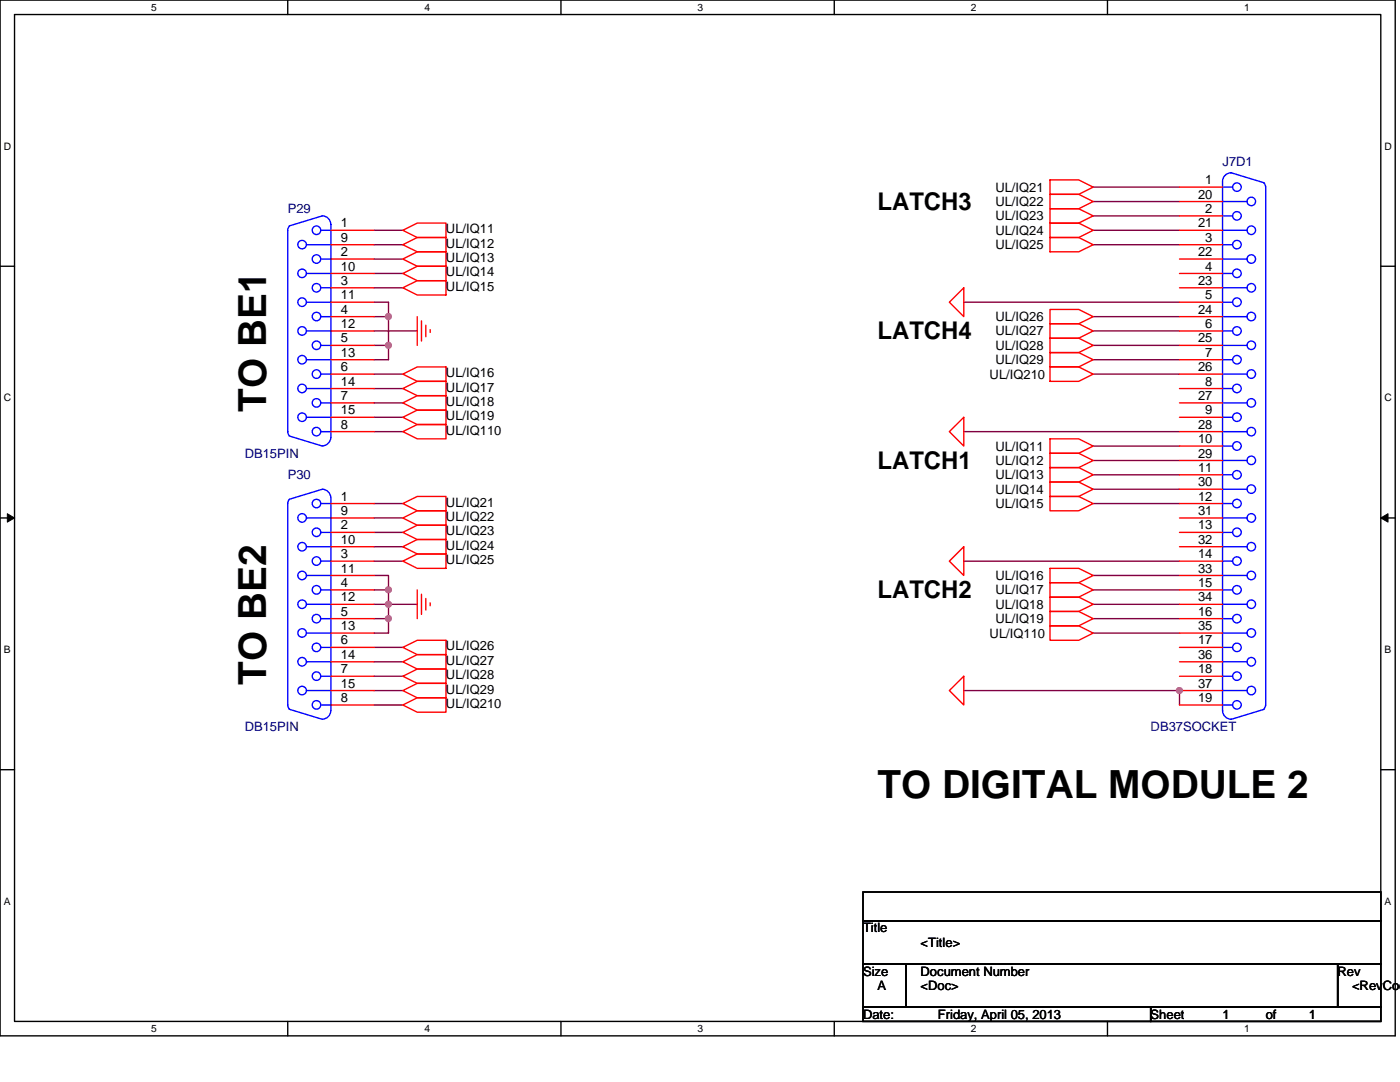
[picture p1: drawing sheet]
<svg xmlns="http://www.w3.org/2000/svg" width="279mm" height="216mm" viewBox="0 0 279 216" stroke-linecap="round" stroke-linejoin="round" font-family="sans-serif">
<path d="M0 0h278.4v206.7h-278.4zM2.9 2.9h272.7v200.9h-272.7z" fill="none" stroke="#000" stroke-width=".28"/>
<g fill="#fff">
<path d="M30.2 .3h1.1v2.3h-1.1z"/>
<path d="M30.2 204.1h1.1v2.3h-1.1z"/>
</g>
<path d="M57.4 0v2.9M57.4 203.8v2.9" fill="none" stroke="#000" stroke-width=".28"/>
<g fill="#fff">
<path d="M84.7 .3h1.1v2.3h-1.1z"/>
<path d="M84.7 204.1h1.1v2.3h-1.1z"/>
</g>
<path d="M112 0v2.9M112 203.8v2.9" fill="none" stroke="#000" stroke-width=".28"/>
<g fill="#fff">
<path d="M139.2 .3h1.2v2.3h-1.2z"/>
<path d="M139.2 204.1h1.2v2.3h-1.2z"/>
</g>
<path d="M166.5 0v2.9M166.5 203.8v2.9" fill="none" stroke="#000" stroke-width=".28"/>
<g fill="#fff">
<path d="M193.8 .3h1.1v2.3h-1.1z"/>
<path d="M193.8 204.1h1.1v2.3h-1.1z"/>
</g>
<path d="M221 0v2.9M221 203.8v2.9" fill="none" stroke="#000" stroke-width=".28"/>
<g fill="#fff">
<path d="M248.3 .3h1.1v2.3h-1.1z"/>
<path d="M248.3 204.1h1.1v2.3h-1.1z"/>
<path d="M.7 28h1.5v2.3h-1.5z"/>
<path d="M276.3 28h1.5v2.3h-1.5z"/>
<path d="M.7 78.2h1.5v2.3h-1.5z"/>
<path d="M276.3 78.2h1.5v2.3h-1.5z"/>
</g>
<path d="M0 53.1h2.9M275.6 53.1h2.8" fill="none" stroke="#000" stroke-width=".28"/>
<g fill="#fff">
<path d="M.7 128.5h1.4v2.2h-1.4z"/>
<path d="M276.3 128.5h1.4v2.2h-1.4z"/>
</g>
<path d="M0 103.4h2.9M275.6 103.4h2.8" fill="none" stroke="#000" stroke-width=".28"/>
<path d="M1.5 102.5l1.4 .9-1.4 .8zM275.6 103.4l1.4-.9v1.7z" fill="#000" stroke="#000" stroke-width=".2"/>
<g fill="#fff">
<path d="M.7 178.7h1.4v2.3h-1.4z"/>
<path d="M276.3 178.7h1.4v2.3h-1.4z"/>
</g>
<path d="M0 153.6h2.9M275.6 153.6h2.8M172.2 178h103.4v5.7h-103.4zM172.2 183.7h103.4v8.6h-103.4zM172.2 192.3h8.6v8.6h-8.6zM180.8 192.3h86.2v8.6h-86.2zM267 192.3h8.6v8.6h-8.6zM172.2 200.9h57.4v2.9h-57.4zM229.6 200.9h46v2.9h-46z" fill="none" stroke="#000" stroke-width=".28"/>
<g fill="none" stroke="#800040" stroke-width=".28">
<path d="M218.2 37.3h17.2M74.7 46h5.7M74.7 48.8h5.7M74.7 51.7h5.7M74.7 54.6h5.7M74.7 57.4h5.7M218.2 40.2h17.2M218.2 43.1h17.2M218.2 46h17.2M218.2 48.8h17.2M74.7 66h8.6M74.7 68.9h2.8v2.9h-2.8"/>
<path d="M74.7 60.3h2.8v2.9M74.7 63.2h2.8M74.7 74.7h5.7M74.7 77.5h5.7M77.5 63.2v5.7M192.3 60.3h43.1M218.2 63.2h17.2M218.2 66h17.2M218.2 68.9h17.2M218.2 71.8h17.2M218.2 74.7h17.2M74.7 80.4h5.7"/>
<path d="M74.7 83.3h5.7M74.7 86.1h5.7M192.3 86.1h43.1M218.2 89h17.2M218.2 91.9h17.2M218.2 94.7h17.2M218.2 97.6h17.2M74.7 117.7h2.8M74.7 114.8h2.8v2.9M74.7 100.5h5.7M74.7 103.4h5.7M74.7 106.2h5.7"/>
<path d="M74.7 109.1h5.7M74.7 112h5.7M77.5 117.7v2.9h5.8M192.3 112h43.1M218.2 100.5h17.2M218.2 114.8h17.2M218.2 117.7h17.2M74.7 123.4h2.8v2.9h-2.8M74.7 120.6h2.8v2.8M74.7 129.2h5.7M74.7 132.1h5.7M74.7 134.9h5.7"/>
<path d="M74.7 137.8h5.7M192.3 137.8h43.1v2.9M218.2 120.6h17.2M218.2 123.4h17.2M218.2 126.3h17.2M74.7 140.7h5.7"/>
</g>
<g fill="#f0f" stroke="#f0f" stroke-width=".28">
<circle cx="235.4" cy="137.8" r=".57"/>
<circle cx="77.5" cy="123.4" r=".57"/>
<circle cx="77.5" cy="120.6" r=".57"/>
<circle cx="77.5" cy="117.7" r=".57"/>
<circle cx="77.5" cy="63.2" r=".57"/>
<circle cx="77.5" cy="68.9" r=".57"/>
</g>
<g fill="none" stroke="#f00" stroke-width=".28">
<path d="M209.5 35.9h5.8l2.9 1.4-2.9 1.5h-5.8zM209.5 38.8h5.8l2.9 1.4-2.9 1.5h-5.8zM235.4 37.3h8.6M66 57.4h8.7M66 54.6h8.7M66 51.7h8.7M66 48.8h8.7M66 46h8.7M80.4 46l2.9-1.5h5.7v2.9h-5.7zM80.4 48.8l2.9-1.4h5.7v2.8h-5.7zM80.4 51.7l2.9-1.5h5.7v2.9h-5.7zM80.4 54.6l2.9-1.5h5.7v2.9h-5.7z"/>
<path d="M80.4 57.4l2.9-1.4h5.7v2.9h-5.7zM192.3 57.4v5.8l-2.8-2.9zM209.5 41.7h5.8l2.9 1.4-2.9 1.4h-5.8zM209.5 47.4h5.8l2.9 1.4-2.9 1.4h-5.8zM209.5 44.5h5.8l2.9 1.5-2.9 1.4h-5.8zM235.4 57.4h8.6M235.4 54.6h8.6M235.4 51.7h8.6M235.4 48.8h8.6M235.4 46h8.6M235.4 43.1h8.6M235.4 40.2h8.6"/>
<path d="M66 77.5h8.7M66 74.7h8.7M66 71.8h8.7M66 68.9h8.7M66 66h8.7M66 63.2h8.7M66 60.3h8.7M80.4 74.7l2.9-1.5h5.7v2.9h-5.7zM80.4 77.5l2.9-1.4h5.7v2.9h-5.7zM83.3 63.2v5.7M84.1 64v4.1M85 64.9v2.3"/>
<path d="M85.9 65.8v.5M209.5 73.2h5.8l2.9 1.5-2.9 1.4h-5.8zM209.5 70.4h5.8l2.9 1.4-2.9 1.4h-5.8zM209.5 64.6h5.8l2.9 1.4-2.9 1.5h-5.8zM209.5 61.7h5.8l2.9 1.5-2.9 1.4h-5.8zM209.5 67.5h5.8l2.9 1.4-2.9 1.5h-5.8zM235.4 77.5h8.6M235.4 74.7h8.6M235.4 71.8h8.6M235.4 68.9h8.6M235.4 66h8.6M235.4 63.2h8.6"/>
<path d="M235.4 60.3h8.6M66 86.1h8.7M66 83.3h8.7M66 80.4h8.7M80.4 80.4l2.9-1.4h5.7v2.8h-5.7zM80.4 83.3l2.9-1.5h5.7v2.9h-5.7zM80.4 86.1l2.9-1.4h5.7v2.9h-5.7zM189.5 86.1l2.8-2.8v5.7zM209.5 99.1h5.8l2.9 1.4-2.9 1.4h-5.8zM209.5 96.2h5.8l2.9 1.4-2.9 1.5h-5.8zM209.5 87.6h5.8l2.9 1.4-2.9 1.4h-5.8zM209.5 93.3h5.8l2.9 1.4-2.9 1.5h-5.8z"/>
<path d="M209.5 90.4h5.8l2.9 1.5-2.9 1.4h-5.8zM235.4 97.6h8.6M235.4 94.7h8.6M235.4 91.9h8.6M235.4 89h8.6M235.4 86.1h8.6M235.4 83.3h8.6M235.4 80.4h8.6M66 117.7h8.7M66 114.8h8.7M66 112h8.7M66 109.1h8.7"/>
<path d="M66 106.2h8.7M66 103.4h8.7M66 100.5h8.7M80.4 100.5l2.9-1.4h5.7v2.8h-5.7zM80.4 103.4l2.9-1.5h5.7v2.9h-5.7zM80.4 106.2l2.9-1.4h5.7v2.9h-5.7zM80.4 109.1l2.9-1.4h5.7v2.8h-5.7zM80.4 112l2.9-1.5h5.7v2.9h-5.7zM83.3 117.7v5.7M84.1 118.6v4M85 119.4v2.3M192.3 109.1v5.7l-2.8-2.8z"/>
<path d="M209.5 119.1h5.8l2.9 1.5-2.9 1.4h-5.8zM209.5 113.4h5.8l2.9 1.4-2.9 1.5h-5.8zM209.5 116.3h5.8l2.9 1.4-2.9 1.4h-5.8zM235.4 117.7h8.6M235.4 114.8h8.6M235.4 112h8.6M235.4 109.1h8.6M235.4 106.2h8.6M235.4 103.4h8.6M235.4 100.5h8.6M66 137.8h8.7M66 134.9h8.7"/>
<path d="M66 132.1h8.7M66 129.2h8.7M66 126.3h8.7M66 123.4h8.7M66 120.6h8.7M80.4 129.2l2.9-1.4h5.7v2.8h-5.7zM80.4 132.1l2.9-1.5h5.7v2.9h-5.7zM80.4 134.9l2.9-1.4h5.7v2.9h-5.7zM80.4 137.8l2.9-1.4h5.7v2.8h-5.7zM85.9 120.3v.6M189.5 137.8l2.8-2.9v5.8zM209.5 122h5.8l2.9 1.4-2.9 1.5h-5.8z"/>
<path d="M209.5 124.9h5.8l2.9 1.4-2.9 1.5h-5.8zM235.4 137.8h8.6M235.4 134.9h8.6M235.4 132.1h8.6M235.4 129.2h8.6M235.4 126.3h8.6M235.4 123.4h8.6M235.4 120.6h8.6M66 140.7h8.7M80.4 140.7l2.9-1.5h5.7v2.9h-5.7zM235.4 140.7h8.6"/>
</g>
<g fill="none" stroke="#00f" stroke-width=".28">
<path d="M244 37.3h2M252.2 36.5l.4 .8M252.3 36.5l-6.6-2a1.7 1.7 0 0 0-1.7 1.7v105.6a1.72 1.72 0 0 0 1.7 1.7M252.6 37.3v103.4M57.8 45.1l-.4 .9v40.1l.3 .8M61.2 54.6h4.8M61.2 48.8h4.8M64 57.4h2M64 51.7h2M64 46h2M66 44.8a1.71 1.71 0 0 0-1.7-1.7l-6.6 2M66 44.8v42.5"/>
<path d="M244 57.4h4.9M244 51.7h4.9M244 46h4.9M244 40.2h4.9M244 54.6h2M244 48.8h2M244 43.1h2M61.2 77.5h4.8M61.2 71.8h4.8M61.2 66h4.8M61.2 60.3h4.8M64 74.7h2"/>
<path d="M64 68.9h2M64 63.2h2M244 74.7h4.9M244 68.9h4.9M244 63.2h4.9M244 77.5h2M244 71.8h2M244 66h2M244 60.3h2M57.7 87l6.6 2a1.81 1.81 0 0 0 1.7-1.7M61.2 83.3h4.8M64 86.1h2"/>
<path d="M64 80.4h2M66 99.3a1.73 1.73 0 0 0-1.7-1.7l-6.6 2-.3 .9M66 99.3v42.5M244 97.6h4.9M244 91.9h4.9M244 86.1h4.9M244 80.4h4.9M244 94.7h2M244 89h2M244 83.3h2M57.4 100.5v40.2M61.2 114.8h4.8"/>
<path d="M61.2 109.1h4.8M61.2 103.4h4.8M64 117.7h2M64 112h2M64 106.2h2M64 100.5h2M244 114.8h4.9M244 109.1h4.9M244 103.4h4.9M244 117.7h2M244 112h2M244 106.2h2"/>
<path d="M244 100.5h2M61.2 137.8h4.8M61.2 132.1h4.8M61.2 126.3h4.8M61.2 120.6h4.8M64 134.9h2M64 129.2h2M64 123.4h2M244 137.8h4.9M244 132.1h4.9M244 126.3h4.9M244 120.6h4.9"/>
<path d="M244 134.9h2M244 129.2h2M244 123.4h2M57.4 140.7l.3 .8M57.7 141.5l6.6 2M64 140.7h2M66 141.8a1.73 1.73 0 0 1-1.7 1.7M244 140.7h2M252.3 141.5l-6.6 2M252.6 140.7l-.4 .7"/>
<circle cx="246.9" cy="37.3" r=".85"/>
<circle cx="60.3" cy="54.5" r=".85"/>
<circle cx="60.3" cy="48.8" r=".85"/>
<circle cx="63.2" cy="45.9" r=".85"/>
<circle cx="63.2" cy="57.4" r=".85"/>
<circle cx="63.2" cy="51.7" r=".85"/>
<circle cx="246.9" cy="48.8" r=".85"/>
<circle cx="246.9" cy="43.1" r=".85"/>
<circle cx="246.9" cy="54.5" r=".85"/>
<circle cx="249.7" cy="45.9" r=".85"/>
<circle cx="249.7" cy="57.4" r=".85"/>
<circle cx="249.7" cy="51.7" r=".85"/>
<circle cx="249.7" cy="40.2" r=".85"/>
<circle cx="60.3" cy="60.3" r=".86"/>
<circle cx="60.3" cy="77.5" r=".85"/>
<circle cx="60.3" cy="71.8" r=".85"/>
<circle cx="60.3" cy="66" r=".85"/>
<circle cx="63.2" cy="74.6" r=".85"/>
<circle cx="63.2" cy="68.9" r=".85"/>
<circle cx="63.2" cy="63.2" r=".85"/>
<circle cx="246.9" cy="60.3" r=".86"/>
<circle cx="246.9" cy="66" r=".85"/>
<circle cx="246.9" cy="77.5" r=".85"/>
<circle cx="246.9" cy="71.8" r=".85"/>
<circle cx="249.7" cy="74.6" r=".85"/>
<circle cx="249.7" cy="68.9" r=".85"/>
<circle cx="249.7" cy="63.2" r=".85"/>
<circle cx="60.3" cy="83.2" r=".85"/>
<circle cx="63.2" cy="86.1" r=".85"/>
<circle cx="63.2" cy="80.4" r=".85"/>
<circle cx="246.9" cy="89" r=".86"/>
<circle cx="246.9" cy="94.7" r=".85"/>
<circle cx="246.9" cy="83.2" r=".85"/>
<circle cx="249.7" cy="91.9" r=".85"/>
<circle cx="249.7" cy="86.1" r=".85"/>
<circle cx="249.7" cy="80.4" r=".85"/>
<circle cx="249.7" cy="97.6" r=".85"/>
<circle cx="60.3" cy="103.3" r=".86"/>
<circle cx="60.3" cy="114.8" r=".85"/>
<circle cx="60.3" cy="109.1" r=".85"/>
<circle cx="63.2" cy="117.7" r=".85"/>
<circle cx="63.2" cy="111.9" r=".85"/>
<circle cx="63.2" cy="100.5" r=".85"/>
<circle cx="63.2" cy="106.2" r=".85"/>
<circle cx="246.9" cy="117.7" r=".86"/>
<circle cx="246.9" cy="100.5" r=".85"/>
<circle cx="246.9" cy="106.2" r=".85"/>
<circle cx="246.9" cy="112" r=".85"/>
<circle cx="249.7" cy="103.3" r=".85"/>
<circle cx="249.7" cy="114.8" r=".85"/>
<circle cx="249.7" cy="109.1" r=".85"/>
<circle cx="60.3" cy="132" r=".86"/>
<circle cx="60.3" cy="120.6" r=".85"/>
<circle cx="60.3" cy="126.3" r=".85"/>
<circle cx="60.3" cy="137.8" r=".85"/>
<circle cx="63.2" cy="134.9" r=".85"/>
<circle cx="63.2" cy="129.2" r=".85"/>
<circle cx="63.2" cy="123.4" r=".85"/>
<circle cx="246.9" cy="129.2" r=".85"/>
<circle cx="246.9" cy="134.9" r=".85"/>
<circle cx="246.9" cy="123.4" r=".85"/>
<circle cx="249.7" cy="132" r=".85"/>
<circle cx="249.7" cy="126.3" r=".85"/>
<circle cx="249.7" cy="120.6" r=".85"/>
<circle cx="249.7" cy="137.8" r=".85"/>
<circle cx="63.2" cy="140.7" r=".85"/>
<circle cx="246.9" cy="140.7" r=".85"/>
</g>
<g font-size="7.7">
<text x="53.1" y="82.1" transform="rotate(-90 53.1 82.1)">TO BE1</text>
<text x="53.1" y="136.7" transform="rotate(-90 53.1 136.7)">TO BE2</text>
<text x="175.1" y="159.2">TO DIGITAL MODULE 2</text>
</g>
<g font-size="4.9">
<text x="175.1" y="41.9">LATCH3</text>
<text x="175.1" y="67.7">LATCH4</text>
<text x="175.1" y="93.5">LATCH1</text>
<text x="175.1" y="119.4">LATCH2</text>
</g>
<g font-size="2.6" fill="#000080">
<text x="244" y="33.1">J7D1</text>
<text x="57.4" y="42.5">P29</text>
<text x="48.8" y="91.3">DB15PIN</text>
<text x="57.4" y="95.6">P30</text>
<text x="48.8" y="145.9">DB15PIN</text>
<text x="229.6" y="145.9">DB37SOCKET</text>
</g>
<g font-size="2.6">
<text x="198.6" y="38.2">UL/IQ21</text>
<text x="198.6" y="41.1">UL/IQ22</text>
<text x="239.1" y="39.6">20</text>
<text x="240.5" y="36.7">1</text>
<text x="68.1" y="45.4">1</text>
<text x="89" y="46.6">UL/IQ11</text>
<text x="198.6" y="44">UL/IQ23</text>
<text x="198.6" y="46.8">UL/IQ24</text>
<text x="239.1" y="45.4">21</text>
<text x="240.5" y="42.5">2</text>
<text x="68.1" y="54">10</text>
<text x="68.1" y="51.1">2</text>
<text x="68.1" y="48.2">9</text>
<text x="89" y="49.4">UL/IQ12</text>
<text x="89" y="52.3">UL/IQ13</text>
<text x="198.6" y="49.7">UL/IQ25</text>
<text x="239.1" y="51.1">22</text>
<text x="240.5" y="54">4</text>
<text x="240.5" y="48.2">3</text>
<text x="68.1" y="59.7">11</text>
<text x="68.1" y="56.8">3</text>
<text x="89" y="55.2">UL/IQ14</text>
<text x="89" y="58">UL/IQ15</text>
<text x="239.1" y="56.8">23</text>
<text x="240.5" y="59.7">5</text>
<text x="68.1" y="65.4">12</text>
<text x="68.1" y="62.6">4</text>
<text x="198.6" y="64.1">UL/IQ26</text>
<text x="239.1" y="62.6">24</text>
<text x="240.5" y="65.4">6</text>
<text x="68.1" y="71.2">13</text>
<text x="68.1" y="68.3">5</text>
<text x="198.6" y="66.9">UL/IQ27</text>
<text x="198.6" y="69.8">UL/IQ28</text>
<text x="239.1" y="68.3">25</text>
<text x="240.5" y="71.2">7</text>
<text x="68.1" y="76.9">14</text>
<text x="68.1" y="74.1">6</text>
<text x="89" y="75.3">UL/IQ16</text>
<text x="197.5" y="75.5">UL/IQ210</text>
<text x="198.6" y="72.7">UL/IQ29</text>
<text x="239.1" y="74.1">26</text>
<text x="240.5" y="76.9">8</text>
<text x="68.1" y="82.7">15</text>
<text x="68.1" y="79.8">7</text>
<text x="89" y="78.1">UL/IQ17</text>
<text x="89" y="81">UL/IQ18</text>
<text x="89" y="83.9">UL/IQ19</text>
<text x="239.1" y="79.8">27</text>
<text x="240.5" y="82.7">9</text>
<text x="68.1" y="85.5">8</text>
<text x="89" y="86.7">UL/IQ110</text>
<text x="198.6" y="89.9">UL/IQ11</text>
<text x="239.1" y="88.4">10</text>
<text x="239.1" y="85.5">28</text>
<text x="198.6" y="95.6">UL/IQ13</text>
<text x="198.6" y="92.8">UL/IQ12</text>
<text x="239.1" y="94.1">11</text>
<text x="239.1" y="91.3">29</text>
<text x="68.1" y="99.9">1</text>
<text x="89" y="101.1">UL/IQ21</text>
<text x="198.6" y="101.4">UL/IQ15</text>
<text x="198.6" y="98.5">UL/IQ14</text>
<text x="239.1" y="99.9">12</text>
<text x="239.1" y="97">30</text>
<text x="68.1" y="105.6">2</text>
<text x="68.1" y="102.8">9</text>
<text x="89" y="104">UL/IQ22</text>
<text x="89" y="106.8">UL/IQ23</text>
<text x="239.1" y="105.6">13</text>
<text x="239.1" y="102.8">31</text>
<text x="68.1" y="111.4">3</text>
<text x="68.1" y="108.5">10</text>
<text x="89" y="109.7">UL/IQ24</text>
<text x="89" y="112.6">UL/IQ25</text>
<text x="239.1" y="111.4">14</text>
<text x="239.1" y="108.5">32</text>
<text x="68.1" y="120">12</text>
<text x="68.1" y="117.1">4</text>
<text x="68.1" y="114.2">11</text>
<text x="198.6" y="115.7">UL/IQ16</text>
<text x="198.6" y="118.6">UL/IQ17</text>
<text x="239.1" y="120">34</text>
<text x="239.1" y="117.1">15</text>
<text x="239.1" y="114.2">33</text>
<text x="68.1" y="125.7">13</text>
<text x="68.1" y="122.9">5</text>
<text x="198.6" y="121.5">UL/IQ18</text>
<text x="198.6" y="124.3">UL/IQ19</text>
<text x="239.1" y="125.7">35</text>
<text x="239.1" y="122.9">16</text>
<text x="68.1" y="131.5">14</text>
<text x="68.1" y="128.6">6</text>
<text x="89" y="129.8">UL/IQ26</text>
<text x="197.5" y="127.2">UL/IQ110</text>
<text x="239.1" y="131.5">36</text>
<text x="239.1" y="128.6">17</text>
<text x="68.1" y="137.2">15</text>
<text x="68.1" y="134.3">7</text>
<text x="89" y="132.7">UL/IQ27</text>
<text x="89" y="135.5">UL/IQ28</text>
<text x="239.1" y="137.2">37</text>
<text x="239.1" y="134.3">18</text>
<text x="68.1" y="140.1">8</text>
<text x="89" y="138.4">UL/IQ29</text>
<text x="89" y="141.3">UL/IQ210</text>
<text x="239.1" y="140.1">19</text>
<text x="172.2" y="186.1">Title</text>
<text x="183.7" y="188.9">&lt;Title&gt;</text>
<text x="172.2" y="194.7">Size</text>
<text x="175.1" y="197.5">A</text>
<text x="183.7" y="194.7">Document Number</text>
<text x="183.7" y="197.5">&lt;Doc&gt;</text>
<text x="267" y="194.7">Rev</text>
<text x="269.8" y="197.5">&lt;RevCod</text>
<text x="172.2" y="203.3">Date:</text>
<text x="187.2" y="203.3">Friday, April 05, 2013</text>
<text x="229.6" y="203.3">Sheet</text>
<text x="244" y="203.3">1</text>
<text x="252.6" y="203.3">of</text>
<text x="261.2" y="203.3">1</text>
</g>
<g font-size="2">
<text x="30.2" y="2.2">5</text>
<text x="84.7" y="2.2">4</text>
<text x="139.2" y="2.2">3</text>
<text x="193.8" y="2.2">2</text>
<text x="248.3" y="2.2">1</text>
<text x=".7" y="29.8">D</text>
<text x="276.3" y="29.8">D</text>
<text x=".7" y="80.1">C</text>
<text x="276.3" y="80.1">C</text>
<text x=".7" y="130.3">B</text>
<text x="276.3" y="130.3">B</text>
<text x=".7" y="180.5">A</text>
<text x="276.3" y="180.5">A</text>
<text x="30.2" y="206">5</text>
<text x="84.7" y="206">4</text>
<text x="139.2" y="206">3</text>
<text x="193.8" y="206">2</text>
<text x="248.3" y="206">1</text>
</g>
</svg>
